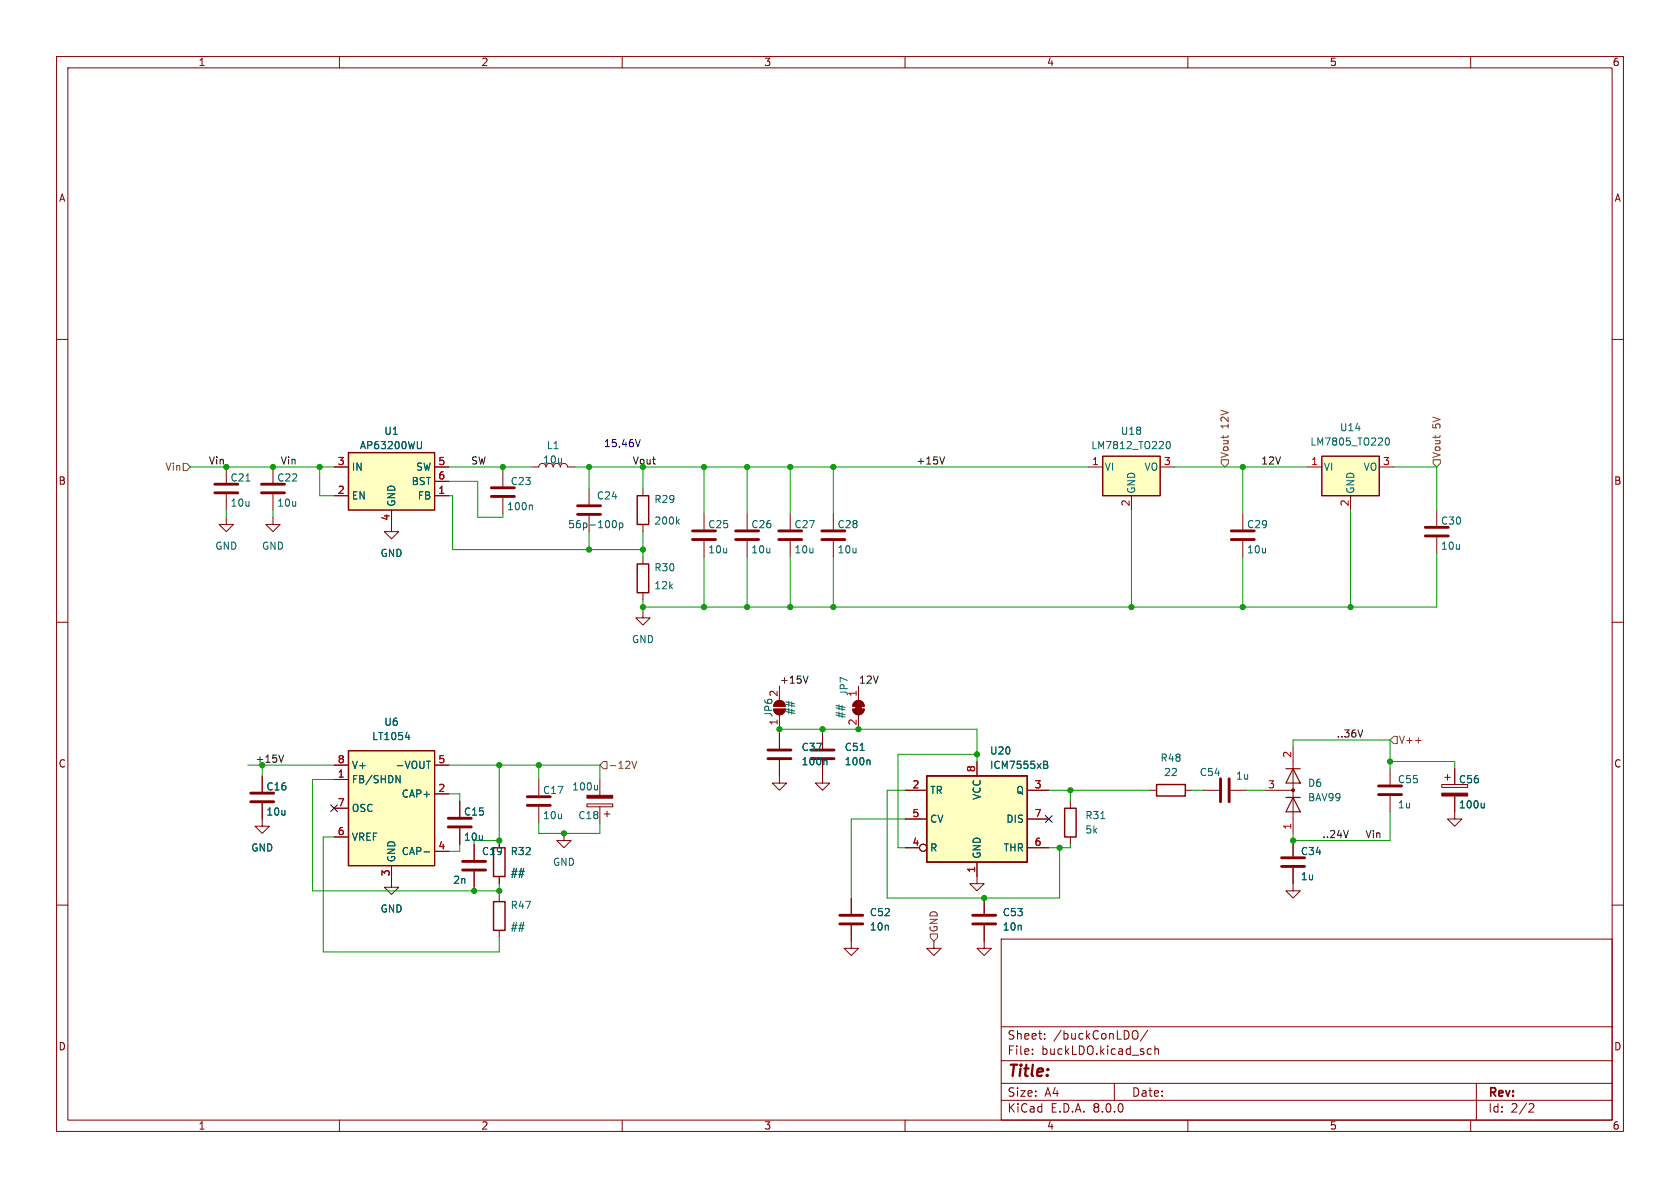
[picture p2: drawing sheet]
<svg xmlns="http://www.w3.org/2000/svg" width="297mm" height="210mm" viewBox="0 0 297 210" stroke-linecap="round" stroke-linejoin="round" font-family="sans-serif">
<g fill="none" stroke="#840000" stroke-width=".18">
<path d="M10 10h277v190h-277zM12 12h273v186h-273zM60 10v2M110 10v2M160 10v2M210 10v2M260 10v2M10 60h2M285 60h2M48.3 91.4v1.3h1.2l-1.2 1.3-1.3-1.3h1.3M10 110h2M285 110h2"/>
<path d="M95.2 137.8v2.8M10 160h2M88.3 148.6v1.3M88.3 154.9v1.3M88.3 158.1v1.3M95.2 142.6v2.8M285 160h2M88.3 164.5v1.2M177 166h108v32h-108zM60 198v2M110 198v2M160 198v2"/>
<path d="M177 194.5h108M177 191.5h108M177 187.5h108M177 181.5h108M182.5 186.3v.1M182.5 185.5v.1M184.7 183.6v.1M184.7 182.8v.1M197 191.5v3M200.5 182.2a.5 .5 0 0 1 .7 .5v.5a.5 .5 0 0 1-.7 .5M202.9 182.1l-1.3 2M203.1 185.4l.4 .1"/>
<path d="M203.5 186.3l-.4 .1M204.2 185.5l.2-.1 .3 .1 .1 .9M204.2 184.9v1.5M210 198v2M260 198v2M261 191.5v6.5M270.5 195.1l.5 .1 .2 .3-1 1.1h1"/>
</g>
<path d="M93.2 142.4h4.1M93.2 140.8h4.1" fill="none" stroke="#840000" stroke-width=".51"/>
<path d="M87.2 149.9h2.1v5h-2.1zM87.2 159.4h2.1v5.1h-2.1z" fill="none" stroke="#840000" stroke-width=".25"/>
<path d="M61.6 132.7h15.2v20.3h-15.2z" fill="#ffffc2"/>
<path d="M61.6 132.7h15.2v20.3h-15.2zM204.5 138.7h5v2h-5zM188.2 142.9h2v5.1h-2z" fill="none" stroke="#840000" stroke-width=".25"/>
<g fill="none" stroke="#840000" stroke-width=".18">
<path d="M40 91.4v1.3h1.3l-1.3 1.3-1.3-1.3h1.3M48.3 82.6v2.7M48.3 87.4v2.8M69.2 92.7v1.3h1.3l-1.3 1.3-1.3-1.3h1.3M88.9 83.2v2.8M88.9 88v2.8M94 82.6h1.2a.64 .64 0 0 1 .7-.7 .64 .64 0 0 1 .6 .7M99.1 82.6a.64 .64 0 0 1 .6-.7 .64 .64 0 0 1 .6 .7h1.3M104.1 86.4v2.8M104.1 91.2v2.8M46.4 137.2v2.8M59.1 137.8h2.5"/>
<path d="M59.1 135.3h2.5M76.8 135.3h2.6M136.8 125.3h2a1.02 1.02 0 0 1-1 1.1 1.02 1.02 0 0 1-1-1.1zM137.1 124.1a1.02 1.02 0 0 1 1.1-.2 1.02 1.02 0 0 1 .6 .9h-2zM137.8 121.3v2.5M137.8 126.4v2.5M203.2 139.7h1.3M209.5 139.7h1.3M212.7 139.7h2.8M217.6 139.7h2.7M254.9 138.7h4.6v.5h-4.6zM255.4 137.4h1"/>
<path d="M255.9 136.9v1M257.2 135.9v2.8M46.4 142v4.1h1.2l-1.2 1.2-1.3-1.2h1.3M59.1 148h2.5M59.1 142.9h2.5M69.2 153v2.6M76.8 140.3h2.6M76.8 150.5h2.6M81.3 141.6v2.8M81.3 146.4v2.8M83.8 149.2v2.8M83.8 154.1v2.7"/>
<path d="M150.5 158.8v2.7M174 158.8v2.7M189.2 141.6v1.3M189.2 148v1.2M257.2 140.7v4.1h1.2l-1.2 1.3-1.3-1.3h1.3M150.5 163.6v4h1.3l-1.3 1.3-1.3-1.3h1.3M165.1 166.4v1.2h1.3l-1.3 1.3-1.3-1.3h1.3M174 163.6v4h1.3l-1.3 1.3-1.3-1.3h1.3"/>
</g>
<path d="M93.9 89.3l.2 .1v.7M108.3 92.3l.2-.3a.68 .68 0 0 1 .5 .7 .68 .68 0 0 1-.5 .6l-.2-.3M109.5 92.5l.4-.1 .2 .3-.1 .5h-.5M109.5 92.4v1.3M70 137.1l.7 1.3v-1.3M71.7 130.3h.8M72.3 129.9v.9M75.4 134.6h.7M75 150.6h.9M194.6 144.7h.7M262.4 142v.8M262.4 142.7l-.2 .1" fill="none" stroke="#006464" stroke-width=".18"/>
<g fill="none" stroke="#840000" stroke-width=".51">
<path d="M46.2 87.1h4.1M46.2 85.6h4.1M86.9 87.8h4M86.9 86.2h4M102.1 90.9h4.1M102.1 89.4h4.1M215.8 137.7v4M217.3 137.7v4M44.3 141.7h4.1M44.3 140.2h4.1M79.2 146.2h4.1M79.2 144.7h4.1"/>
<path d="M81.8 153.8h4.1M81.8 152.3h4.1M148.5 163.3h4M148.5 161.8h4M172 163.3h4M172 161.8h4"/>
</g>
<g fill="#840000" stroke="#840000" stroke-width=".18">
<path d="M136.8 125.3h2a1.02 1.02 0 0 1-1 1.1 1.02 1.02 0 0 1-1-1.1z"/>
<path d="M137.1 124.1a1.02 1.02 0 0 1 1.1-.2 1.02 1.02 0 0 1 .6 .9h-2z"/>
<path d="M254.9 140.2h4.6v.5h-4.6z"/>
</g>
<path d="M163.8 137.2h17.8v15.2h-17.8z" fill="#ffffc2"/>
<path d="M163.8 137.2h17.8v15.2h-17.8z" fill="none" stroke="#840000" stroke-width=".25"/>
<g fill="none" stroke="#840000" stroke-width=".18">
<path d="M40 82.6v2.7M40 87.4v2.8M160 139.7h3.8M172.7 134.6v2.6M181.6 139.7h3.8M160 149.9h2.6M160 144.8h3.8M172.7 152.4v3.8h1.3l-1.3 1.3-1.3-1.3h1.3M181.6 149.9h3.8M181.6 144.8h3.8"/>
<circle cx="163.2" cy="149.9" r=".63"/>
</g>
<path d="M43.5 85h.7M184.5 134.6l.6 .1 .1 .2-.3 .3M184.5 135.2h.4M184.9 135.2l.3 .2v.3l-.7 .1" fill="none" stroke="#006464" stroke-width=".18"/>
<path d="M38 87.1h4M38 85.6h4" fill="none" stroke="#840000" stroke-width=".51"/>
<path d="M194.9 80.6h10.2v7h-10.2z" fill="#ffffc2"/>
<path d="M194.9 80.6h10.2v7h-10.2z" fill="none" stroke="#840000" stroke-width=".25"/>
<path d="M192.4 82.6h2.5M200 87.6v2.6M205.1 82.6h2.5" fill="none" stroke="#840000" stroke-width=".18"/>
<path d="M206.3 78.2l.2-.2a.68 .68 0 0 1 .4 .7 .68 .68 0 0 1-.4 .6l-.2-.1-.1-.4z" fill="none" stroke="#006464" stroke-width=".18"/>
<path d="M61.6 80h15.2v10.2h-15.2z" fill="#ffffc2"/>
<path d="M61.6 80h15.2v10.2h-15.2zM112.6 87.6h2.1v5.1h-2.1zM112.6 99.7h2.1v5.1h-2.1z" fill="none" stroke="#840000" stroke-width=".25"/>
<g fill="none" stroke="#840000" stroke-width=".18">
<path d="M59.1 87.6h2.5M59.1 82.6h2.5M69.2 90.2v2.5M76.8 87.6h2.6M76.8 82.6h2.6M76.8 85.1h2.6M113.7 86.4v1.2M113.7 92.7v1.3M113.7 98.4v1.3M113.7 104.8v1.2M223.5 139.7h5.1M228.6 132.1v15.2"/>
<path d="M245.7 135.9v2.8M245.7 140.7v2.8"/>
</g>
<path d="M74.5 78v1.1l-.1 .2h-.4M119.7 92.2l.4 .5M120.1 91.8l-.5 .5" fill="none" stroke="#006464" stroke-width=".18"/>
<path d="M243.7 138.9h4.1M243.7 140.5h4.1" fill="none" stroke="#840000" stroke-width=".51"/>
<path d="M227.3 135.9h2.6M228.6 135.9l1.3 2.5h-2.6zM227.3 141h2.6M228.6 141l1.3 2.5h-2.6z" fill="none" stroke="#840000" stroke-width=".2"/>
<circle cx="228.6" cy="139.7" r=".25" fill="#840000" stroke="#840000" stroke-width=".18"/>
<path d="M233.7 80.6h10.1v7h-10.1z" fill="#ffffc2"/>
<path d="M233.7 80.6h10.1v7h-10.1z" fill="none" stroke="#840000" stroke-width=".25"/>
<g fill="none" stroke="#840000" stroke-width=".18">
<path d="M59.1 82.6h2.5M59.1 87.6h2.5M69.2 90.2v2.5M76.8 82.6h2.6M76.8 87.6h2.6M76.8 85.1h2.6M124.5 90.8v2.8M124.5 95.6v2.8M132.1 90.8v2.8M132.1 95.6v2.8M139.7 90.8v2.8M139.7 95.6v2.8"/>
<path d="M147.3 90.8v2.8M147.3 95.6v2.8M219.7 90.8v2.8M219.7 95.6v2.8M231.1 82.6h2.6M238.8 87.6v2.6M243.8 82.6h2.6M254 90.2v2.8M254 95v2.8M113.7 108v1.2h1.2l-1.2 1.3-1.3-1.3h1.3M46.4 137.2v2.8M59.1 137.8h2.5"/>
<path d="M59.1 135.3h2.5M76.8 135.3h2.6M106 137.8v2.8M137.8 134.4v4h1.3l-1.3 1.3-1.3-1.3h1.3M137.8 129.5v2.8M145.4 134.4v4h1.3l-1.3 1.3-1.3-1.3h1.3M145.4 129.5v2.8M150.7 125.3h2.1a1.02 1.02 0 0 1-1 1.1 1.02 1.02 0 0 1-1.1-1.1zM151 124.1a1.02 1.02 0 0 1 1.1-.2 1.02 1.02 0 0 1 .7 .9h-2.1zM151.8 121.3v2.5M151.8 126.4v2.5M160 139.7h3.8"/>
<path d="M172.7 134.6v2.6M181.6 139.7h3.8M257.2 135.9v2.8M46.4 142v2.8M59.1 148h2.5M59.1 142.9h2.5M69.2 153v3.8h1.3l-1.3 1.3-1.3-1.3h1.3M76.8 140.3h2.6M76.8 150.5h2.6M81.3 141.6v2.8M81.3 146.4v2.8M83.8 149.2v2.8"/>
<path d="M83.8 154.1v2.7M88.3 148.6v1.3M88.3 154.9v1.3M99.7 147.3v1.3h1.3l-1.3 1.3-1.3-1.3h1.3M103.8 142.1h4.5v.5h-4.5zM106 142.6v2.8M106.8 143.9h1M107.3 143.4v1M150.5 158.8v2.7M160 149.9h2.6M160 144.8h3.8M172.7 152.4v2.5"/>
<path d="M174 158.8v2.7M181.6 149.9h3.8M181.6 144.8h3.8M228.6 153.4v4.1h1.3l-1.3 1.3-1.3-1.3h1.3M228.6 148.6v2.8M257.2 140.7v2.8M150.5 163.6v2.8M174 163.6v2.8"/>
<circle cx="163.2" cy="149.9" r=".63"/>
</g>
<g fill="none" stroke="#006464" stroke-width=".18">
<path d="M74.5 78v1.1l-.1 .2h-.4M245 77.5l.2-.1a.68 .68 0 0 1 .4 .6 .68 .68 0 0 1-.4 .7l-.2-.1-.1-.4zM70 137.1l.7 1.3v-1.3M71.7 130.3h.8M72.3 129.9v.9M75.4 134.6h.7M105.6 138.8v.8M105.6 139.5l-.2 .1M146 134.4l.2 .1v.7M152.1 132.7h.7M153.6 134.4l.2 .1v.7M184.5 134.6l.6 .1 .1 .2-.3 .3"/>
<path d="M184.5 135.2h.4M184.9 135.2l.3 .2v.3l-.7 .1M75 150.6h.9M262.4 142v.8M262.4 142.7l-.2 .1"/>
</g>
<g fill="none" stroke="#840000" stroke-width=".51">
<path d="M122.4 95.4h4.1M122.4 93.9h4.1M130 95.4h4.1M130 93.9h4.1M137.7 95.4h4M137.7 93.9h4M145.3 95.4h4.1M145.3 93.9h4.1M217.7 95.4h4M217.7 93.9h4M252 94.7h4M252 93.2h4"/>
<path d="M135.8 134.1h4M135.8 132.6h4M143.4 134.1h4M143.4 132.6h4M226.6 153.2h4M226.6 151.6h4"/>
</g>
<g fill="#840000" stroke="#840000" stroke-width=".18">
<path d="M151.3 124.6h1v1h-1z"/>
<path d="M151 124.1a1.02 1.02 0 0 1 1.1-.2 1.02 1.02 0 0 1 .7 .9h-2.1z"/>
<path d="M150.7 125.3h2.1a1.02 1.02 0 0 1-1 1.1 1.02 1.02 0 0 1-1.1-1.1z"/>
<path d="M103.8 140.6h4.5v.5h-4.5z"/>
</g>
<path d="M32.4 81.9h.6l.7 .7-.7 .6h-.6zM215.9 81.3h1.3v.6l-.7 .7-.6-.7zM253.4 81.3h1.2v.6l-.6 .7-.6-.7zM106 135.3l.7-.7h.6v1.3h-.6zM111.7 134.6l.4 1.2 .5-1.2M246.4 130.2h.6v1.2h-.6l-.7-.6zM250.3 130.9h.9M164.5 165.1h1.2v.6l-.6 .7-.6-.7z" fill="none" stroke="#725600" stroke-width=".18"/>
<path d="M167 80.8l-.4 1.2M142.9 119.5l-.5 1.3M50.1 133.5l-.4 1.2" fill="none" stroke="#0f0f0f" stroke-width=".18"/>
<path d="M113.2 77.7l-.4 1.3" fill="none" stroke="#0000c2" stroke-width=".18"/>
<g fill="none" stroke="#009600" stroke-width=".18">
<path d="M33.7 82.6h25.4M40 90.2v1.2M48.3 90.2v1.2M56.5 82.6v5h2.6M79.4 87.6h.6v9.6h33.7M79.4 82.6h14.6M79.4 85.1h5.1v6.3h4.4v-.6M88.9 82.6v.6M101.6 82.6h90.8M104.1 82.6v3.8M104.1 94v3.2M113.7 82.6v3.8"/>
<path d="M113.7 94v4.4M124.5 82.6v8.2M124.5 98.4v8.9M132.1 82.6v8.2M132.1 98.4v8.9M139.7 82.6v8.2M139.7 98.4v8.9M147.3 82.6v8.2M147.3 98.4v8.9M200 90.2v17.1M207.6 82.6h23.5M219.7 82.6v8.2"/>
<path d="M219.7 98.4v8.9M238.8 90.2v17.1M246.4 82.6h7.6v7.6M254 97.8v9.5h-140.3M113.7 106v2M43.8 135.3h15.3M46.4 135.3v1.9M59.1 137.8h-3.9v19.7h33.1M79.4 135.3h26.6v2.5M88.3 135.3v13.3h-4.5M95.2 135.3v2.5M137.8 129.5v-.6h34.9v5.7"/>
<path d="M145.4 128.9v.6M160 139.7h-3.2v19.1h30.5v-8.9M172.7 133.4h-14v16.5h1.3M185.4 139.7h17.8M189.2 139.7v1.9M210.8 139.7h1.9M220.3 139.7h3.2M228.6 132.1v-1.3h17.1v5.1M245.7 134.6h11.5v1.3M59.1 148h-2v20.3h31.2v-2.6M79.4 140.3h1.9v1.3M81.3 149.2v1.3h-1.9"/>
<path d="M83.8 156.8v.7M88.3 156.2v1.9M95.2 145.4v1.9h10.8v-1.9M160 144.8h-9.5v14M189.2 149.2v.7h-3.8M245.7 143.5v5.1h-17.1v-1.3"/>
</g>
<path d="M58.4 142.3l1.3 1.2M59.7 142.3l-1.3 1.2M184.8 144.2l1.2 1.2M186 144.2l-1.2 1.2" fill="none" stroke="#000084" stroke-width=".18"/>
<g fill="#009600" stroke="#009600" stroke-width=".18">
<circle cx="187.3" cy="149.9" r=".46"/>
<circle cx="172.7" cy="133.4" r=".46"/>
<circle cx="189.2" cy="139.7" r=".46"/>
<circle cx="174" cy="158.8" r=".46"/>
<circle cx="124.5" cy="82.6" r=".46"/>
<circle cx="139.7" cy="107.3" r=".46"/>
<circle cx="104.1" cy="82.6" r=".46"/>
<circle cx="113.7" cy="82.6" r=".46"/>
<circle cx="124.5" cy="107.3" r=".46"/>
<circle cx="48.3" cy="82.6" r=".46"/>
<circle cx="46.4" cy="135.3" r=".46"/>
<circle cx="56.5" cy="82.6" r=".46"/>
<circle cx="40" cy="82.6" r=".46"/>
<circle cx="219.7" cy="107.3" r=".46"/>
<circle cx="200" cy="107.3" r=".46"/>
<circle cx="245.7" cy="134.6" r=".46"/>
<circle cx="228.6" cy="148.6" r=".46"/>
<circle cx="238.8" cy="107.3" r=".46"/>
<circle cx="219.7" cy="82.6" r=".46"/>
<circle cx="113.7" cy="107.3" r=".46"/>
<circle cx="113.7" cy="97.2" r=".46"/>
<circle cx="104.1" cy="97.2" r=".46"/>
<circle cx="95.2" cy="135.3" r=".46"/>
<circle cx="88.9" cy="82.6" r=".46"/>
<circle cx="88.3" cy="135.3" r=".46"/>
<circle cx="88.3" cy="148.6" r=".46"/>
<circle cx="88.3" cy="157.5" r=".46"/>
<circle cx="83.8" cy="157.5" r=".46"/>
<circle cx="99.7" cy="147.3" r=".46"/>
<circle cx="145.4" cy="128.9" r=".46"/>
<circle cx="151.8" cy="128.9" r=".46"/>
<circle cx="132.1" cy="82.6" r=".46"/>
<circle cx="139.7" cy="82.6" r=".46"/>
<circle cx="147.3" cy="82.6" r=".46"/>
<circle cx="137.8" cy="128.9" r=".46"/>
<circle cx="132.1" cy="107.3" r=".46"/>
<circle cx="147.3" cy="107.3" r=".46"/>
</g>
<text font-size="2.8" fill="#840000" x="178" y="190.9">Title:</text>
<g font-size="2.1" fill="#840000">
<text x="178" y="184">Sheet:</text>
<text x="186.2" y="184">/buckConLDO/</text>
<text x="178" y="186.7">File:</text>
<text x="184.1" y="186.7">buckLDO.kicad_sch</text>
<text x="178" y="196.9">KiCad</text>
<text x="178" y="194.1">Size:</text>
<text x="184.7" y="194.1">A4</text>
<text x="185.7" y="196.9">E.D.A.</text>
<text x="193.3" y="196.9">8.0.0</text>
<text x="200" y="194.1">Date:</text>
<text x="263" y="194.3">Rev:</text>
<text x="263" y="196.9">Id:</text>
<text x="267.1" y="196.9">2/2</text>
</g>
<g font-size="1.8" fill="#840000">
<text x="35" y="11.9">1</text>
<text x="85" y="11.9">2</text>
<text x="135" y="11.9">3</text>
<text x="185" y="11.9">4</text>
<text x="235" y="11.9">5</text>
<text x="285" y="11.9">6</text>
<text x="10.3" y="35.9">A</text>
<text x="285.3" y="35.9">A</text>
<text x="10.3" y="85.9">B</text>
<text x="285.3" y="85.9">B</text>
<text x="10.3" y="135.9">C</text>
<text x="285.3" y="135.9">C</text>
<text x="10.3" y="185.9">D</text>
<text x="285.3" y="185.9">D</text>
<text x="35" y="199.9">1</text>
<text x="85" y="199.9">2</text>
<text x="135" y="199.9">3</text>
<text x="185" y="199.9">4</text>
<text x="235" y="199.9">5</text>
<text x="285" y="199.9">6</text>
</g>
<g font-size="1.8" fill="#006464">
<text x="67.8" y="77.1">U1</text>
<text x="198" y="77.1">U18</text>
<text x="236.8" y="76.4">U14</text>
<text x="62.1" y="83.4">IN</text>
<text x="63.5" y="79.6">AP63200WU</text>
<text x="73.5" y="83.4">SW</text>
<text x="95.9" y="82.1">10u</text>
<text x="96.6" y="79.6">L1</text>
<text x="192.8" y="79.6">LM7812_TO220</text>
<text x="195.2" y="83.4">VI</text>
<text x="202.2" y="83.4">VO</text>
<text x="231.6" y="79">LM7805_TO220</text>
<text x="233.9" y="83.4">VI</text>
<text x="241" y="83.4">VO</text>
<text x="40.6" y="85.3">C21</text>
<text x="40.6" y="89.8">10u</text>
<text x="48.9" y="85.3">C22</text>
<text x="48.9" y="89.8">10u</text>
<text x="62.1" y="88.5">EN</text>
<text x="70.1" y="89.7" transform="rotate(-90 70.1 89.7)">GND</text>
<text x="72.7" y="86">BST</text>
<text x="73.8" y="88.5">FB</text>
<text x="90.2" y="86">C23</text>
<text x="105.4" y="88.5">C24</text>
<text x="115.6" y="89.1">R29</text>
<text x="200.9" y="87.4" transform="rotate(-90 200.9 87.4)">GND</text>
<text x="239.6" y="87.4" transform="rotate(-90 239.6 87.4)">GND</text>
<text x="89.5" y="90.4">100n</text>
<text x="100.3" y="93.6">56p-100p</text>
<text x="115.6" y="92.9">200k</text>
<text x="125.1" y="93.6">C25</text>
<text x="132.7" y="93.6">C26</text>
<text x="140.3" y="93.6">C27</text>
<text x="148" y="93.6">C28</text>
<text x="220.4" y="93.6">C29</text>
<text x="254.6" y="92.9">C30</text>
<text x="38" y="97.4">GND</text>
<text x="46.2" y="97.4">GND</text>
<text x="67.2" y="98.7">GND</text>
<text x="115.6" y="101.2">R30</text>
<text x="125.1" y="98">10u</text>
<text x="132.7" y="98">10u</text>
<text x="140.3" y="98">10u</text>
<text x="148" y="98">10u</text>
<text x="220.4" y="98">10u</text>
<text x="254.6" y="97.4">10u</text>
<text x="115.6" y="104.4">12k</text>
<text x="111.6" y="113.9">GND</text>
<text x="137.5" y="123.3" transform="rotate(-90 137.5 123.3)">2</text>
<text x="150.1" y="123.1" transform="rotate(-90 150.1 123.1)">JP7</text>
<text x="151.5" y="123.3" transform="rotate(-90 151.5 123.3)">1</text>
<text x="65.7" y="131">LT1054</text>
<text x="67.8" y="128.5">U6</text>
<text x="136.8" y="126.9" transform="rotate(-90 136.8 126.9)">JP6</text>
<text x="140.6" y="126.5" transform="rotate(-90 140.6 126.5)">##</text>
<text x="149.5" y="127.1" transform="rotate(-90 149.5 127.1)">##</text>
<text x="62.1" y="136.1">V+</text>
<text x="69.8" y="136.1">-VOUT</text>
<text x="141.6" y="135.5">100n</text>
<text x="141.6" y="132.9">C37</text>
<text x="149.2" y="135.5">100n</text>
<text x="149.2" y="132.9">C51</text>
<text x="174.9" y="133.6">U20</text>
<text x="174.9" y="136.1">ICM7555xB</text>
<text x="205.1" y="134.8">R48</text>
<text x="205.7" y="137.4">22</text>
<text x="212" y="137.4">C54</text>
<text x="47" y="139.9">C16</text>
<text x="62.1" y="138.7">FB/SHDN</text>
<text x="62.1" y="143.7">OSC</text>
<text x="70.9" y="141.2">CAP+</text>
<text x="95.9" y="140.6">C17</text>
<text x="101.1" y="139.9">100u</text>
<text x="164.3" y="140.6">TR</text>
<text x="173.6" y="141.5" transform="rotate(-90 173.6 141.5)">VCC</text>
<text x="179.6" y="140.6">Q</text>
<text x="218.4" y="138">1u</text>
<text x="231.1" y="139.3">D6</text>
<text x="231.1" y="141.8">BAV99</text>
<text x="247" y="143.1">1u</text>
<text x="247" y="138.7">C55</text>
<text x="257.8" y="138.7">C56</text>
<text x="257.8" y="143.1">100u</text>
<text x="47" y="144.4">10u</text>
<text x="62.1" y="148.8">VREF</text>
<text x="81.9" y="144.4">C15</text>
<text x="81.9" y="148.8">10u</text>
<text x="95.9" y="145">10u</text>
<text x="102.1" y="145">C18</text>
<text x="164.3" y="145.6">CV</text>
<text x="177.8" y="145.6">DIS</text>
<text x="191.8" y="145">R31</text>
<text x="191.8" y="147.5">5k</text>
<text x="44.3" y="150.7">GND</text>
<text x="70.1" y="152.5" transform="rotate(-90 70.1 152.5)">GND</text>
<text x="70.9" y="151.4">CAP-</text>
<text x="85.1" y="151.4">C19</text>
<text x="90.2" y="151.4">R32</text>
<text x="90.2" y="155.2">##</text>
<text x="97.7" y="153.3">GND</text>
<text x="164.3" y="150.7">R</text>
<text x="173.6" y="151.9" transform="rotate(-90 173.6 151.9)">GND</text>
<text x="177.3" y="150.7">THR</text>
<text x="229.9" y="155.8">1u</text>
<text x="229.9" y="151.4">C34</text>
<text x="67.2" y="161.5">GND</text>
<text x="80" y="156.4">2n</text>
<text x="90.2" y="160.9">R47</text>
<text x="90.2" y="164.7">##</text>
<text x="153.7" y="162.2">C52</text>
<text x="153.7" y="164.7">10n</text>
<text x="177.2" y="162.2">C53</text>
<text x="177.2" y="164.7">10n</text>
</g>
<g font-size="1.8" fill="#725600">
<text x="217.4" y="75.8" transform="rotate(-90 217.4 75.8)">12V</text>
<text x="254.9" y="75.8" transform="rotate(-90 254.9 75.8)">5V</text>
<text x="29.1" y="83.4">Vin</text>
<text x="217.4" y="81.1" transform="rotate(-90 217.4 81.1)">Vout</text>
<text x="254.9" y="81.1" transform="rotate(-90 254.9 81.1)">Vout</text>
<text x="247.2" y="131.7">V++</text>
<text x="107.5" y="136.1">-12V</text>
<text x="166" y="164.9" transform="rotate(-90 166 164.9)">GND</text>
</g>
<g font-size="1.8" fill="#0f0f0f">
<text x="36.8" y="82.2">Vin</text>
<text x="49.5" y="82.2">Vin</text>
<text x="83.2" y="82.2">SW</text>
<text x="111.8" y="82.2">Vout</text>
<text x="161.9" y="82.2">+15V</text>
<text x="222.9" y="82.2">12V</text>
<text x="137.8" y="120.9">+15V</text>
<text x="151.8" y="120.9">12V</text>
<text x="236.2" y="130.5">..36V</text>
<text x="45.1" y="134.9">+15V</text>
<text x="233.7" y="148.2">..24V</text>
<text x="241.3" y="148.2">Vin</text>
</g>
<g font-size="1.8" fill="#a90000">
<text x="59.6" y="82.3">3</text>
<text x="77.4" y="82.3">5</text>
<text x="193" y="82.3">1</text>
<text x="205.7" y="82.3">3</text>
<text x="231.7" y="82.3">1</text>
<text x="244.4" y="82.3">3</text>
<text x="59.6" y="87.4">2</text>
<text x="77.4" y="87.4">1</text>
<text x="77.4" y="84.8">6</text>
<text x="199.8" y="89.6" transform="rotate(-90 199.8 89.6)">2</text>
<text x="238.5" y="89.6" transform="rotate(-90 238.5 89.6)">2</text>
<text x="69" y="92.1" transform="rotate(-90 69 92.1)">4</text>
<text x="137.5" y="128.3" transform="rotate(-90 137.5 128.3)">1</text>
<text x="151.5" y="128.3" transform="rotate(-90 151.5 128.3)">2</text>
<text x="59.6" y="137.5">1</text>
<text x="59.6" y="135">8</text>
<text x="77.4" y="135">5</text>
<text x="172.5" y="136.6" transform="rotate(-90 172.5 136.6)">8</text>
<text x="228.3" y="134.1" transform="rotate(-90 228.3 134.1)">2</text>
<text x="59.6" y="142.6">7</text>
<text x="77.4" y="140.1">2</text>
<text x="161.2" y="139.4">2</text>
<text x="182.8" y="139.4">3</text>
<text x="224.1" y="139.4">3</text>
<text x="59.6" y="147.7">6</text>
<text x="161.2" y="149.6">4</text>
<text x="161.2" y="144.5">5</text>
<text x="182.8" y="149.6">6</text>
<text x="182.8" y="144.5">7</text>
<text x="228.3" y="146.8" transform="rotate(-90 228.3 146.8)">1</text>
<text x="69" y="155" transform="rotate(-90 69 155)">3</text>
<text x="77.4" y="150.2">4</text>
<text x="172.5" y="154.4" transform="rotate(-90 172.5 154.4)">1</text>
</g>
<text font-size="1.8" fill="#0000c2" x="106.7" y="79.1">15,46V</text>
</svg>
